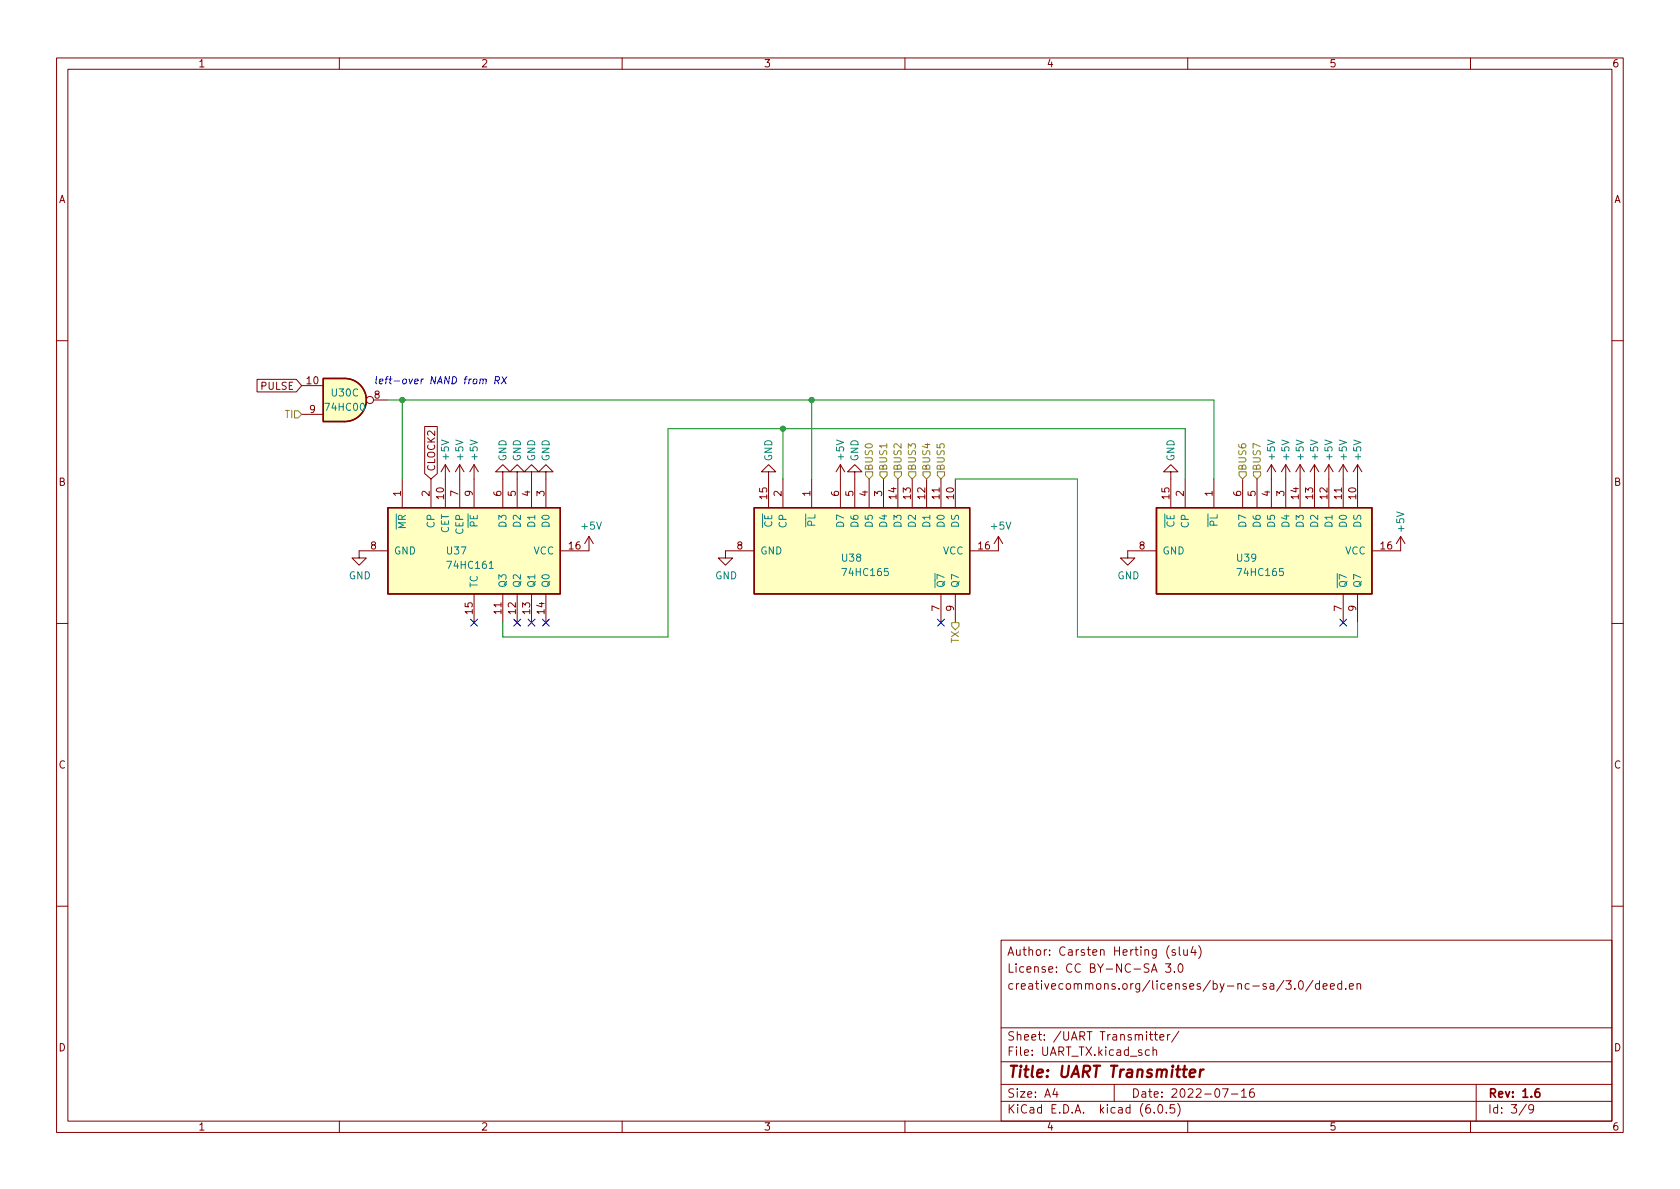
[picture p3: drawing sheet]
<svg xmlns="http://www.w3.org/2000/svg" width="297mm" height="210mm" viewBox="0 0 297 210" stroke-linecap="round" stroke-linejoin="round" font-family="sans-serif">
<g fill="none" stroke="#840000" stroke-width=".18">
<path d="M10 10.2h277v190.1h-277zM12 12.2h273v186.1h-273zM60 10.2v2M110 10.2v2M160 10.2v2M210 10.2v2M260 10.2v2M10 60.2h2M45.4 67.1h7l.9 1.1-.9 1.1h-7zM53.3 68.2h3.8M53.3 73.3h3.8M66 70.7h2.6"/>
<path d="M75.1 75.4h2.2v8.4l-1.1 .9-1.1-.9zM285 60.2h2M68.6 97.4h-5.1v1.3h1.3l-1.3 1.2-1.3-1.2h1.3M71.1 84.7v5.1M76.2 84.7v5.1M78.7 82.2v7.6M78.7 82.2l-.7 1.2M78.7 82.2l.8 1.2M81.3 82.2v7.6M81.3 82.2l-.8 1.2M81.3 82.2l.7 1.2M83.8 82.2v7.6"/>
<path d="M83.8 82.2l-.7 1.2M83.8 82.2l.8 1.2M88.9 83.4h1.3l-1.3-1.2-1.3 1.2h1.3v6.4M91.4 83.4h1.3l-1.3-1.2-1.2 1.2h1.2v6.4M94 83.4h1.2l-1.2-1.2-1.3 1.2h1.3v6.4M96.5 83.4h1.3l-1.3-1.2-1.3 1.2h1.3v6.4M104.1 94.9v2.5h-5M104.1 94.9l-.7 1.2M104.1 94.9l.8 1.2M133.3 97.4h-5v1.3h1.2l-1.2 1.2-1.3-1.2h1.3M135.9 83.4h1.3l-1.3-1.2-1.3 1.2h1.3v6.4M138.4 84.7v5.1"/>
<path d="M143.5 84.7v5.1M148.6 82.2v7.6M148.6 82.2l-.8 1.2M148.6 82.2l.8 1.2M151.1 83.4h1.3l-1.3-1.2-1.2 1.2h1.2v6.4M153.7 84.7v5.1M156.2 84.7v5.1M158.7 84.7v5.1M161.3 84.7v5.1M163.8 84.7v5.1M166.4 84.7v5.1M168.9 84.7v5.1"/>
<path d="M176.5 94.9v2.5h-5.1M176.5 94.9l-.7 1.2M176.5 94.9l.8 1.2M204.5 97.4h-5.1v1.3h1.3l-1.3 1.2-1.3-1.2h1.3M207 83.4h1.3l-1.3-1.2-1.3 1.2h1.3v6.4M209.5 84.7v5.1M214.6 84.7v5.1M219.7 84.7v5.1M222.2 84.7v5.1M224.8 82.2v7.6M224.8 82.2l-.8 1.2M224.8 82.2l.8 1.2"/>
<path d="M227.3 82.2v7.6M227.3 82.2l-.7 1.2M227.3 82.2l.8 1.2M229.9 82.2v7.6M229.9 82.2l-.8 1.2M229.9 82.2l.7 1.2M232.4 82.2v7.6M232.4 82.2l-.8 1.2M232.4 82.2l.8 1.2M234.9 82.2v7.6M234.9 82.2l-.7 1.2M234.9 82.2l.8 1.2"/>
<path d="M237.5 82.2v7.6M237.5 82.2l-.8 1.2M237.5 82.2l.8 1.2M240 82.2v7.6M240 82.2l-.7 1.2M240 82.2l.8 1.2M247.6 94.9v2.5h-5M247.6 94.9l-.7 1.2M247.6 94.9l.8 1.2M10 110.2h2M83.8 105v5.1M88.9 105v5.1"/>
<path d="M91.4 105v5.1M94 105v5.1M96.5 105v5.1M166.4 105v5.1M168.9 105v5.1M237.5 105v5.1M240 105v5.1M285 110.2h2M10 160.2h2M177 166.3h108v32h-108zM203.6 171.9l.5-1.5 .5 1.5M203.7 171.5h.7"/>
<path d="M206.1 170.4h.9l-.5 .6 .4 .1v.7l-.2 .1h-.4l-.2-.1M206.7 167.2a1.72 1.72 0 0 0 0 2.3M207.6 171.8v.1M207.8 168l-.4-.1-.2 .2 .1 .3 .5 .1v.4h-.6M208.5 170.5l.1-.1a.81 .81 0 0 1 .6 .7 .81 .81 0 0 1-.3 .8h-.1a.81 .81 0 0 1-.6-.6 .81 .81 0 0 1 .3-.8zM208.5 167.4v1.3l.2 .2M209.3 167.9l.1 1h.3l.2-.1M209.9 167.9v1M210.9 167.4l-.3 1h.9M211.3 167.9v1M211.9 167.2a1.72 1.72 0 0 1 0 2.3M227 173.4l-1.3 1.9"/>
<path d="M227.4 173.4h.9l-.5 .6 .4 .1v.7l-.2 .1h-.4l-.2-.1M228.9 174.8v.1M229.7 173.6l.2-.2a.81 .81 0 0 1 .6 .7 .81 .81 0 0 1-.3 .8h-.1a.81 .81 0 0 1-.4-1.3zM232.1 173.4l-1.2 1.9M233.3 174l-.4-.1-.3 .3v.4l.1 .3h.6M233.3 173.4v1.5M233.9 174.4l.7-.1v-.3l-.5-.1-.2 .2 .1 .8h.6M235.2 174.4l.7-.1v-.3l-.5-.1-.2 .2 .1 .8h.6M237.2 174l-.4-.1-.3 .3v.4l.1 .3h.6M237.2 173.4v1.5M237.9 174.8v.1M238.6 174.4l.7-.1-.1-.3-.4-.1-.2 .2v.8h.6"/>
<path d="M239.9 174.1l.2-.2 .4 .1 .1 .9M239.9 173.9v1M285 160.2h2M60 198.3v2M110 198.3v2M160 198.3v2M177 194.8h108M177 191.8h108M177 187.8h108M177 181.8h108M186.5 192.5l-.4 1h1M186.9 193v1"/>
<path d="M197 191.8v3M203.2 185.7l-.4-.1-.3 .3v.4l.1 .3h.6M203.2 182.9h.6M203.4 182.4v1.3l.4 .2M203.9 185.8l.2-.2 .3 .1 .1 .9M203.9 185.1v1.5M204.1 196.7v.1M204.1 182.9h.5M204.3 182.4v1.3l.3 .2M204.9 195.4l.2-.1a.81 .81 0 0 1 .6 .7 .81 .81 0 0 1-.3 .8h-.2a.81 .81 0 0 1-.6-.6 .81 .81 0 0 1 .3-.8zM205.1 183.4l.7-.1-.1-.3-.4-.1-.2 .2v.8h.6M206.2 196.7v.1"/>
<path d="M206.4 182.9v1M206.9 182.9l-.3 .1-.2 .2M207.6 195.3h-.7v.7l.2-.1 .5 .1 .1 .2-.1 .5-.2 .1-.5-.1M208.2 195.1a1.72 1.72 0 0 1 0 2.3M208.4 182.4l-1.3 1.9M210 198.3v2M216.1 192.5h1l-.6 1.5M217.7 193.5h1.2M219.5 193l.4-.5v1.5M219.5 194h.9M221.6 192.5a.59 .59 0 0 0-.7 .7v.5l.2 .3h.4l.2-.1 .1-.5-.2-.2-.4-.1-.3 .3M260 198.3v2"/>
<path d="M261 191.8v6.5M269.9 195.3l-1.3 1.9M271.2 196l-.3 .3h-.3l-.3-.3 .1-.6 .5-.1 .2 .2a.99 .99 0 0 1-.4 1.3h-.3"/>
<circle cx="65.4" cy="70.7" r=".63"/>
</g>
<path d="M272.1 192.5a.59 .59 0 0 0-.7 .7v.5l.2 .3h.4l.2-.1 .1-.5-.2-.2-.4-.1-.3 .3" fill="none" stroke="#840000" stroke-width=".3"/>
<path d="M210.4 189.8l.9-.2v-.4l-.6-.1-.3 .3v1l.2 .1 .5-.1M212.3 189.1l-.2 1.4M212.8 189.1l-.4 .1-.2 .3" fill="none" stroke="#840000" stroke-width=".4"/>
<g fill="#ffffc2" stroke="#ffffc2" stroke-width=".18">
<path d="M204.5 89.8h38.1v15.2h-38.1z"/>
<path d="M68.6 89.8h30.5v15.2h-30.5z"/>
<path d="M133.3 89.8h38.1v15.2h-38.1z"/>
<path d="M61 66.9a3.8 3.8 0 0 1 3.8 3.8 3.8 3.8 0 0 1-3.8 3.8z"/>
<path d="M57.1 66.9h3.9v7.6h-3.9z"/>
</g>
<path d="M57.1 66.9h3.9a3.8 3.8 0 0 1 3.8 3.8 3.8 3.8 0 0 1-3.8 3.8h-3.9zM68.6 89.8h30.5v15.2h-30.5zM133.3 89.8h38.1v15.2h-38.1zM204.5 89.8h38.1v15.2h-38.1z" fill="none" stroke="#840000" stroke-width=".25"/>
<path d="M86.5 100.5h.7" fill="none" stroke="#008484" stroke-width=".18"/>
<path d="M52.1 72.6h.6l.6 .7-.6 .6h-.6zM153 83.4h1.3v.7l-.6 .6-.7-.6zM155.6 83.4h1.2v.7l-.6 .6-.6-.6zM158.1 83.4h1.3v.7l-.7 .6-.6-.6zM160.7 83.4h1.2v.7l-.6 .6-.6-.6zM163.2 83.4h1.3v.7l-.7 .6-.6-.6zM165.7 83.4h1.3v.7l-.6 .6-.7-.6zM219.1 83.4h1.2v.7l-.6 .6-.6-.6zM221.6 83.4h1.3v.7l-.7 .6-.6-.6zM168.3 110.1h1.2v.6l-.6 .7-.6-.7z" fill="none" stroke="#848400" stroke-width=".18"/>
<path d="M85.4 67.2l.2-.2 .3 .1v.8M87.5 67.3l.7-.1 .1-.2v-.3l-.2-.1h-.5l-.1 1.3M87.8 67.3l.4 .6M88.8 66.6l.7 1.3M89.6 66.6l-1 1.3" fill="none" stroke="#0000c2" stroke-width=".18"/>
<path d="M68.6 70.7h146v14M71.1 70.7v14M138.4 75.8v8.9M143.5 70.7v14M168.9 84.7h21.6v27.9h49.5v-2.5M209.5 84.7v-8.9h-91.4v36.8h-29.2v-2.5" fill="none" stroke="#008400" stroke-width=".18"/>
<path d="M83.2 109.5l1.2 1.2M84.4 109.5l-1.2 1.2M90.8 109.5l1.2 1.2M92 109.5l-1.2 1.2M93.4 109.5l1.2 1.2M94.6 109.5l-1.2 1.2M95.9 109.5l1.2 1.2M97.1 109.5l-1.2 1.2M165.8 109.5l1.2 1.2M167 109.5l-1.2 1.2M236.9 109.5l1.2 1.2M238.1 109.5l-1.2 1.2" fill="none" stroke="#000084" stroke-width=".18"/>
<g fill="#008400" stroke="#008400" stroke-width=".18">
<circle cx="71.1" cy="70.7" r=".46"/>
<circle cx="138.4" cy="75.8" r=".46"/>
<circle cx="143.5" cy="70.7" r=".46"/>
</g>
<text font-size="2.8" fill="#840000" x="178" y="190.6">Title: UART Transmitter</text>
<g font-size="2.1" fill="#840000">
<text x="178" y="172">License: CC BY-NC-SA 3.0</text>
<text x="178" y="169">Author: Carsten Herting (slu4)</text>
<text x="178" y="175">creativecommons.org/licenses/by-nc-sa/3.0/deed.en</text>
<text x="178" y="184">Sheet: /UART Transmitter/</text>
<text x="178" y="186.7">File: UART_TX.kicad_sch</text>
<text x="178" y="196.9">KiCad E.D.A. kicad (6.0.5)</text>
<text x="178" y="194.1">Size: A4</text>
<text x="200" y="194.1">Date: 2022-07-16</text>
<text x="263" y="194.1">Rev: 1.6</text>
<text x="263" y="196.9">Id: 3/9</text>
</g>
<g font-size="1.8" fill="#840000">
<text x="35" y="11.9">1</text>
<text x="85" y="11.9">2</text>
<text x="135" y="11.9">3</text>
<text x="185" y="11.9">4</text>
<text x="235" y="11.9">5</text>
<text x="285" y="11.9">6</text>
<text x="10.3" y="35.9">A</text>
<text x="285.3" y="35.9">A</text>
<text x="46.2" y="68.9">PULSE</text>
<text x="54.3" y="67.9">10</text>
<text x="66.2" y="70.5">8</text>
<text x="54.8" y="73">9</text>
<text x="76.9" y="83.4" transform="rotate(-90 76.9 83.4)">CLOCK2</text>
<text x="10.3" y="85.9">B</text>
<text x="70.9" y="87.7" transform="rotate(-90 70.9 87.7)">1</text>
<text x="75.9" y="87.7" transform="rotate(-90 75.9 87.7)">2</text>
<text x="78.5" y="88.2" transform="rotate(-90 78.5 88.2)">10</text>
<text x="81" y="87.7" transform="rotate(-90 81 87.7)">7</text>
<text x="83.6" y="87.7" transform="rotate(-90 83.6 87.7)">9</text>
<text x="88.6" y="87.7" transform="rotate(-90 88.6 87.7)">6</text>
<text x="91.2" y="87.7" transform="rotate(-90 91.2 87.7)">5</text>
<text x="93.7" y="87.7" transform="rotate(-90 93.7 87.7)">4</text>
<text x="96.3" y="87.7" transform="rotate(-90 96.3 87.7)">3</text>
<text x="135.6" y="88.2" transform="rotate(-90 135.6 88.2)">15</text>
<text x="138.2" y="87.7" transform="rotate(-90 138.2 87.7)">2</text>
<text x="143.3" y="87.7" transform="rotate(-90 143.3 87.7)">1</text>
<text x="148.3" y="87.7" transform="rotate(-90 148.3 87.7)">6</text>
<text x="150.9" y="87.7" transform="rotate(-90 150.9 87.7)">5</text>
<text x="153.4" y="87.7" transform="rotate(-90 153.4 87.7)">4</text>
<text x="156" y="87.7" transform="rotate(-90 156 87.7)">3</text>
<text x="158.5" y="88.2" transform="rotate(-90 158.5 88.2)">14</text>
<text x="161" y="88.2" transform="rotate(-90 161 88.2)">13</text>
<text x="163.6" y="88.2" transform="rotate(-90 163.6 88.2)">12</text>
<text x="166.1" y="88.2" transform="rotate(-90 166.1 88.2)">11</text>
<text x="168.7" y="88.2" transform="rotate(-90 168.7 88.2)">10</text>
<text x="206.8" y="88.2" transform="rotate(-90 206.8 88.2)">15</text>
<text x="209.3" y="87.7" transform="rotate(-90 209.3 87.7)">2</text>
<text x="214.4" y="87.7" transform="rotate(-90 214.4 87.7)">1</text>
<text x="219.5" y="87.7" transform="rotate(-90 219.5 87.7)">6</text>
<text x="222" y="87.7" transform="rotate(-90 222 87.7)">5</text>
<text x="224.5" y="87.7" transform="rotate(-90 224.5 87.7)">4</text>
<text x="227.1" y="87.7" transform="rotate(-90 227.1 87.7)">3</text>
<text x="229.6" y="88.2" transform="rotate(-90 229.6 88.2)">14</text>
<text x="232.2" y="88.2" transform="rotate(-90 232.2 88.2)">13</text>
<text x="234.7" y="88.2" transform="rotate(-90 234.7 88.2)">12</text>
<text x="237.2" y="88.2" transform="rotate(-90 237.2 88.2)">11</text>
<text x="239.8" y="88.2" transform="rotate(-90 239.8 88.2)">10</text>
<text x="285.3" y="85.9">B</text>
<text x="65.5" y="97.1">8</text>
<text x="100.6" y="97.1">16</text>
<text x="130.3" y="97.1">8</text>
<text x="173" y="97.1">16</text>
<text x="201.4" y="97.1">8</text>
<text x="244.1" y="97.1">16</text>
<text x="83.6" y="108.5" transform="rotate(-90 83.6 108.5)">15</text>
<text x="88.6" y="108.5" transform="rotate(-90 88.6 108.5)">11</text>
<text x="91.2" y="108.5" transform="rotate(-90 91.2 108.5)">12</text>
<text x="93.7" y="108.5" transform="rotate(-90 93.7 108.5)">13</text>
<text x="96.3" y="108.5" transform="rotate(-90 96.3 108.5)">14</text>
<text x="166.1" y="108.1" transform="rotate(-90 166.1 108.1)">7</text>
<text x="168.7" y="108.1" transform="rotate(-90 168.7 108.1)">9</text>
<text x="237.2" y="108.1" transform="rotate(-90 237.2 108.1)">7</text>
<text x="239.8" y="108.1" transform="rotate(-90 239.8 108.1)">9</text>
<text x="10.3" y="135.9">C</text>
<text x="285.3" y="135.9">C</text>
<text x="10.3" y="185.9">D</text>
<text x="285.3" y="185.9">D</text>
<text x="35" y="199.9">1</text>
<text x="85" y="199.9">2</text>
<text x="135" y="199.9">3</text>
<text x="185" y="199.9">4</text>
<text x="235" y="199.9">5</text>
<text x="285" y="199.9">6</text>
</g>
<g font-size="1.8" fill="#008484">
<text x="58.7" y="70.1">U30C</text>
<text x="57.7" y="72.6">74HC00</text>
<text x="79.4" y="81.2" transform="rotate(-90 79.4 81.2)">+5V</text>
<text x="81.9" y="81.2" transform="rotate(-90 81.9 81.2)">+5V</text>
<text x="84.5" y="81.2" transform="rotate(-90 84.5 81.2)">+5V</text>
<text x="89.5" y="81.6" transform="rotate(-90 89.5 81.6)">GND</text>
<text x="92.1" y="81.6" transform="rotate(-90 92.1 81.6)">GND</text>
<text x="94.6" y="81.6" transform="rotate(-90 94.6 81.6)">GND</text>
<text x="97.2" y="81.6" transform="rotate(-90 97.2 81.6)">GND</text>
<text x="136.5" y="81.6" transform="rotate(-90 136.5 81.6)">GND</text>
<text x="149.2" y="81.2" transform="rotate(-90 149.2 81.2)">+5V</text>
<text x="151.8" y="81.6" transform="rotate(-90 151.8 81.6)">GND</text>
<text x="207.6" y="81.6" transform="rotate(-90 207.6 81.6)">GND</text>
<text x="225.4" y="81.2" transform="rotate(-90 225.4 81.2)">+5V</text>
<text x="228" y="81.2" transform="rotate(-90 228 81.2)">+5V</text>
<text x="230.5" y="81.2" transform="rotate(-90 230.5 81.2)">+5V</text>
<text x="233" y="81.2" transform="rotate(-90 233 81.2)">+5V</text>
<text x="235.6" y="81.2" transform="rotate(-90 235.6 81.2)">+5V</text>
<text x="238.1" y="81.2" transform="rotate(-90 238.1 81.2)">+5V</text>
<text x="240.7" y="81.2" transform="rotate(-90 240.7 81.2)">+5V</text>
<text x="71.8" y="94.9" transform="rotate(-90 71.8 94.9)">~{MR}</text>
<text x="76.8" y="93.3" transform="rotate(-90 76.8 93.3)">CP</text>
<text x="79.4" y="94.3" transform="rotate(-90 79.4 94.3)">CET</text>
<text x="81.9" y="94.4" transform="rotate(-90 81.9 94.4)">CEP</text>
<text x="84.5" y="94.5" transform="rotate(-90 84.5 94.5)">~{PE}</text>
<text x="89.5" y="93.1" transform="rotate(-90 89.5 93.1)">D3</text>
<text x="92.1" y="93.1" transform="rotate(-90 92.1 93.1)">D2</text>
<text x="94.6" y="93.1" transform="rotate(-90 94.6 93.1)">D1</text>
<text x="97.2" y="93.1" transform="rotate(-90 97.2 93.1)">D0</text>
<text x="102.9" y="93.6">+5V</text>
<text x="136.5" y="94.6" transform="rotate(-90 136.5 94.6)">~{CE}</text>
<text x="139.1" y="93.3" transform="rotate(-90 139.1 93.3)">CP</text>
<text x="144.1" y="94.4" transform="rotate(-90 144.1 94.4)">~{PL}</text>
<text x="149.2" y="93.1" transform="rotate(-90 149.2 93.1)">D7</text>
<text x="151.8" y="93.1" transform="rotate(-90 151.8 93.1)">D6</text>
<text x="154.3" y="93.1" transform="rotate(-90 154.3 93.1)">D5</text>
<text x="156.8" y="93.1" transform="rotate(-90 156.8 93.1)">D4</text>
<text x="159.4" y="93.1" transform="rotate(-90 159.4 93.1)">D3</text>
<text x="161.9" y="93.1" transform="rotate(-90 161.9 93.1)">D2</text>
<text x="164.5" y="93.1" transform="rotate(-90 164.5 93.1)">D1</text>
<text x="167" y="93.1" transform="rotate(-90 167 93.1)">D0</text>
<text x="169.5" y="93.3" transform="rotate(-90 169.5 93.3)">DS</text>
<text x="175.3" y="93.6">+5V</text>
<text x="207.6" y="94.6" transform="rotate(-90 207.6 94.6)">~{CE}</text>
<text x="210.2" y="93.3" transform="rotate(-90 210.2 93.3)">CP</text>
<text x="215.3" y="94.4" transform="rotate(-90 215.3 94.4)">~{PL}</text>
<text x="220.3" y="93.1" transform="rotate(-90 220.3 93.1)">D7</text>
<text x="222.9" y="93.1" transform="rotate(-90 222.9 93.1)">D6</text>
<text x="225.4" y="93.1" transform="rotate(-90 225.4 93.1)">D5</text>
<text x="228" y="93.1" transform="rotate(-90 228 93.1)">D4</text>
<text x="230.5" y="93.1" transform="rotate(-90 230.5 93.1)">D3</text>
<text x="233" y="93.1" transform="rotate(-90 233 93.1)">D2</text>
<text x="235.6" y="93.1" transform="rotate(-90 235.6 93.1)">D1</text>
<text x="238.1" y="93.1" transform="rotate(-90 238.1 93.1)">D0</text>
<text x="240.7" y="93.3" transform="rotate(-90 240.7 93.3)">DS</text>
<text x="248.3" y="93.9" transform="rotate(-90 248.3 93.9)">+5V</text>
<text x="69.6" y="98">GND</text>
<text x="79.1" y="98">U37</text>
<text x="79.4" y="100.6">74HC161</text>
<text x="94.3" y="98">VCC</text>
<text x="134.4" y="98">GND</text>
<text x="148.9" y="99.3">U38</text>
<text x="149.3" y="101.8">74HC165</text>
<text x="166.7" y="98">VCC</text>
<text x="205.5" y="98">GND</text>
<text x="218.8" y="99.3">U39</text>
<text x="219.1" y="101.8">74HC165</text>
<text x="237.8" y="98">VCC</text>
<text x="61.7" y="102.4">GND</text>
<text x="84.5" y="104" transform="rotate(-90 84.5 104)">TC</text>
<text x="89.5" y="104" transform="rotate(-90 89.5 104)">Q3</text>
<text x="92.1" y="104" transform="rotate(-90 92.1 104)">Q2</text>
<text x="94.6" y="104" transform="rotate(-90 94.6 104)">Q1</text>
<text x="97.2" y="104" transform="rotate(-90 97.2 104)">Q0</text>
<text x="126.4" y="102.4">GND</text>
<text x="167" y="104" transform="rotate(-90 167 104)">~{Q7}</text>
<text x="169.5" y="104" transform="rotate(-90 169.5 104)">Q7</text>
<text x="197.6" y="102.4">GND</text>
<text x="238.1" y="104" transform="rotate(-90 238.1 104)">~{Q7}</text>
<text x="240.7" y="104" transform="rotate(-90 240.7 104)">Q7</text>
</g>
<text font-size="1.8" fill="#0000c2" x="66" y="67.9">left-over NAND from RX</text>
<g font-size="1.8" fill="#848400">
<text x="50.4" y="73.9">TI</text>
<text x="154.3" y="83.3" transform="rotate(-90 154.3 83.3)">BUS0</text>
<text x="156.8" y="83.3" transform="rotate(-90 156.8 83.3)">BUS1</text>
<text x="159.4" y="83.3" transform="rotate(-90 159.4 83.3)">BUS2</text>
<text x="161.9" y="83.3" transform="rotate(-90 161.9 83.3)">BUS3</text>
<text x="164.5" y="83.3" transform="rotate(-90 164.5 83.3)">BUS4</text>
<text x="167" y="83.3" transform="rotate(-90 167 83.3)">BUS5</text>
<text x="220.3" y="83.3" transform="rotate(-90 220.3 83.3)">BUS6</text>
<text x="222.9" y="83.3" transform="rotate(-90 222.9 83.3)">BUS7</text>
<text x="169.5" y="113.7" transform="rotate(-90 169.5 113.7)">TX</text>
</g>
</svg>
